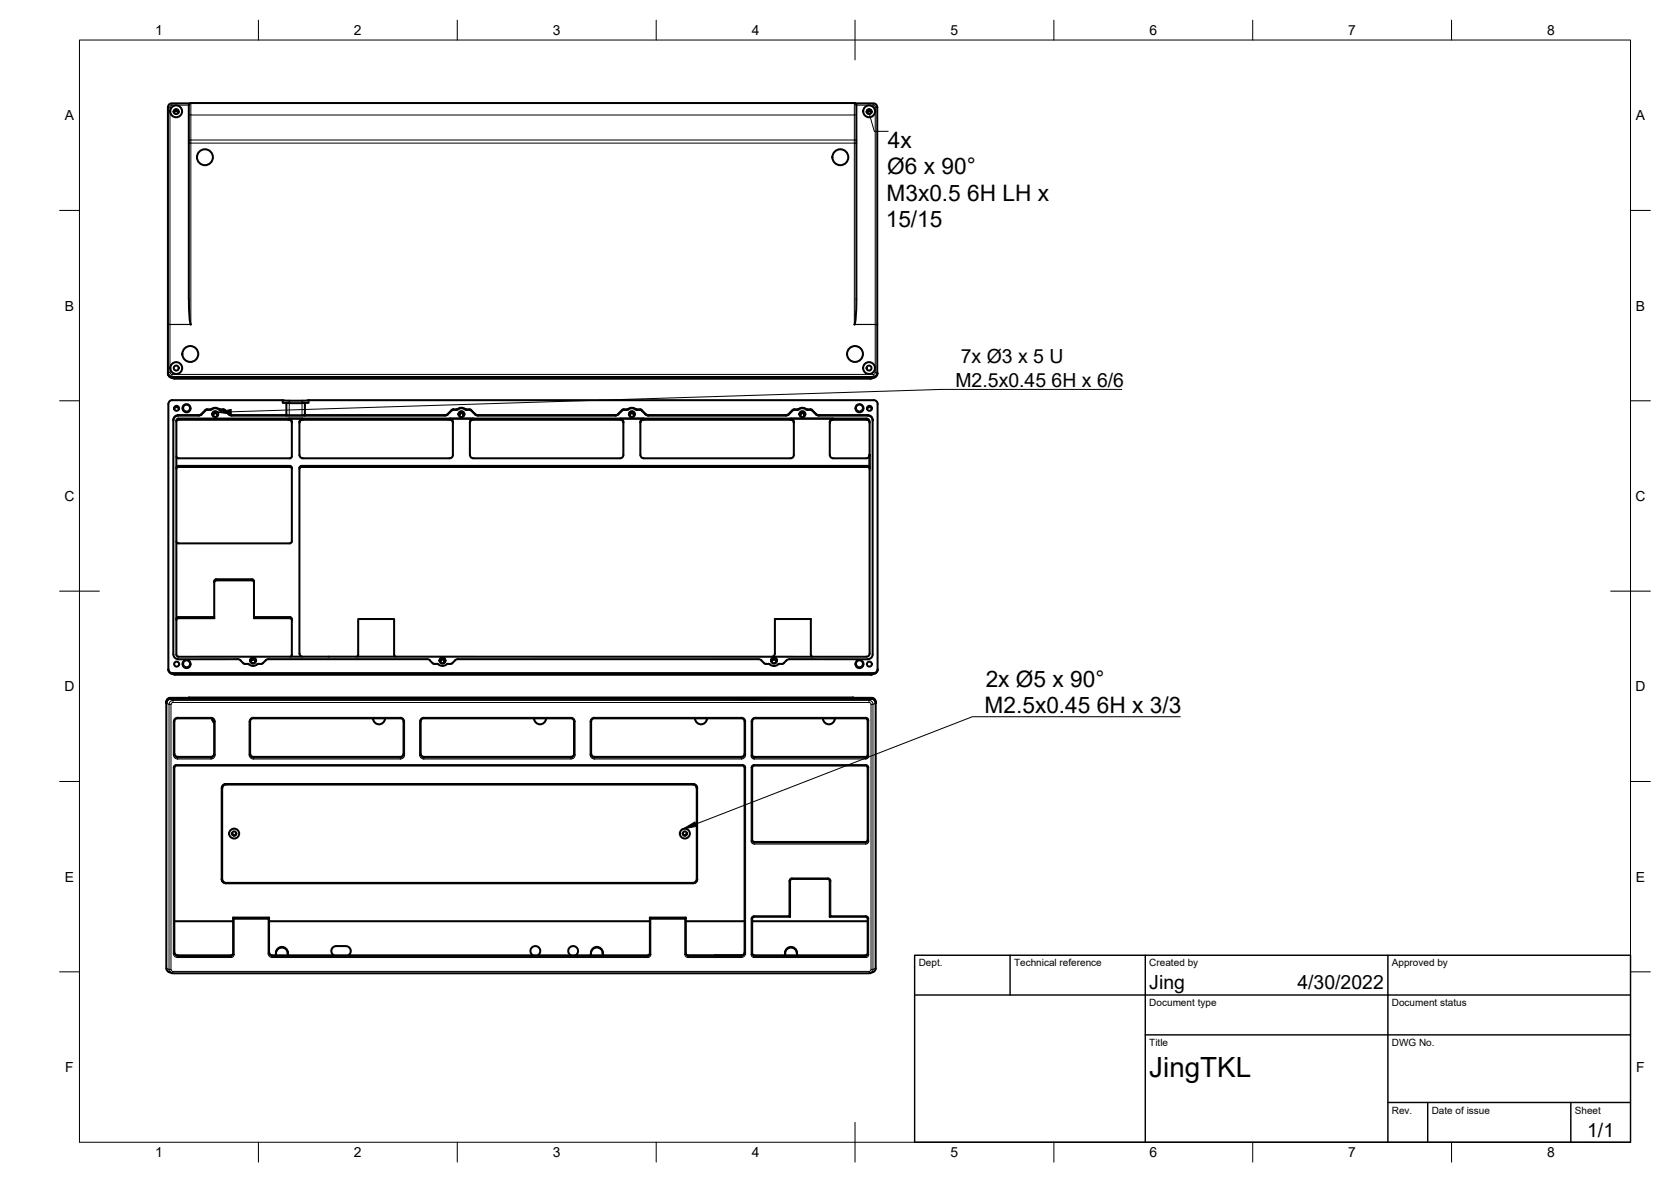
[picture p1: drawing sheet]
<svg xmlns="http://www.w3.org/2000/svg" width="420mm" height="297mm" viewBox="0 0 420 297" stroke-linecap="round" stroke-linejoin="round" font-family="sans-serif">
<!-- layer: Visible -->
<g fill="none" stroke="#000" stroke-width=".51">
<path d="M43.7 28.1a.62 .62 0 0 1 .6-.5 .62 .62 0 0 1 .6 .5M43.7 28.3l.6-.4 .6 .4M47.5 26.4v48.8M47.7 26h-4.6l-.6 .3-.3 .6 .1 67.3a1.48 1.48 0 0 0 1.2 .9M48 25.9h166.8M48 25.9l-.3 .1-.2 .4M214.8 25.9a1.08 1.08 0 0 1 .5 1.4v47.9a21.5 21.5 0 0 1-.5 6.4M215.1 26h4.6l.6 .3 .3 .6v67.3a1.47 1.47 0 0 1-1.3 .9M217.9 28.1a.62 .62 0 0 1 .6-.5 .62 .62 0 0 1 .7 .5M218 28.3l.5-.4 .6 .4M47.5 75.2a23 23 0 0 0 .5 6.4M43.7 95.1h175.4"/>
<path d="M220.6 93.7a1.01 1.01 0 0 1-1 1h-176.4a1.01 1.01 0 0 1-1-1M43.8 102.8a.62 .62 0 0 1 .6-.5 .62 .62 0 0 1 .6 .5M44.3 114.7l.3 .4 .2 .1h28.1M44.3 106l.2-.4 .2-.1h28l.6 .3 .1 .5M44.3 117.8l.2-.3 .2-.1h28.3l.4 .4M45.9 102.6l.3-.7 .6-.3 .8 .3 .3 .7M45.9 102.6a1.01 1.01 0 0 0 1 1 1.01 1.01 0 0 0 1-1M52 102.9h.9M52 103h.9M52.1 102.9l-1.9 1.4h-5.4a1.25 1.25 0 0 0-1.2 1.3v58.8a1.25 1.25 0 0 0 1.2 1.3M52.1 103l-1.9 1.4h-5.4a1.25 1.25 0 0 0-1.2 1.3M52.9 102.9a2.02 2.02 0 0 1 2.4 0h.8"/>
<path d="M52.9 103a2.02 2.02 0 0 1 2.4 0M53.4 104.2a.75 .75 0 0 1 .7-.7 .75 .75 0 0 1 .8 .7M53.6 104.3a.52 .52 0 0 1 .5-.5 .52 .52 0 0 1 .5 .5M55.3 103h.8M56.1 102.9l.5 .1 1.1 1.2 .5 .1M56.1 103l.3 .1 1.3 1.2 .5 .1M71.1 100.6l-27.8-.1a1.01 1.01 0 0 0-1 1.1v66.7l.2 .6 .5 .3M71.1 100.6v.6h.9v3.1h-13.8M71.1 100.6l4.8 .1 1.7-.1M72 101.2l.7 .1M72 104.3l.7 .1M72.7 101.3h3.2"/>
<path d="M72.7 104.4h3.2M72.9 117.1h-28.1h-.2l-.3 .5M72.9 117.1h.2l.3 .5M73.4 117.6v18.4l-.3 .5h-.2M75.3 117.6v46.6l.2 .6 .4 .2M75.3 106.3l.1-.5 .5-.3h37.3l.5 .3 .2 .5M75.3 117.8l.4-.4h142.5l.3 .1 .2 .3M76.7 101.2l-.7 .1M76.7 104.3l-.7 .1M77.6 100.6l142.1-.1a1.01 1.01 0 0 1 1 1.1M77.6 100.6v.6h-.9v3.1h35.2l.5-.1 1.3-1.3h.3M114 102.9h.8"/>
<path d="M114 103h.8M114 103l-.4 .2-1.2 1.1-.5 .1h-53.7M114.8 102.9a2.02 2.02 0 0 1 2.4 0h.8M114.8 103a2.02 2.02 0 0 1 2.4 0M115.3 104.2a.75 .75 0 0 1 .7-.7 .75 .75 0 0 1 .8 .7M115.5 104.3a.52 .52 0 0 1 .5-.5 .52 .52 0 0 1 .5 .5M117.2 103h.8M118.1 102.9l.4 .1 1.2 1.2 .5 .1h34.5l.6-.1 1.2-1.3h.3M118.1 103l.2 .1 1.4 1.2 .4 .1h34.7l.5-.1 1.1-1.1 .4-.2M118.2 106.3l.1-.5 .5-.3h37.3l.4 .3 .2 .5M119 105.2h-5.9a.79 .79 0 0 1 .8 .8v8.4a.79 .79 0 0 1-.8 .8h-37a.83 .83 0 0 1-.8-.8v-8.4a.83 .83 0 0 1 .8-.8h-3.5a.79 .79 0 0 1 .8 .8v8.7l-.3 .4-.2 .1M119 105.2a.83 .83 0 0 0-.8 .8v8.4a.79 .79 0 0 0 .8 .8"/>
<path d="M156.8 102.9h.9a2.02 2.02 0 0 1 2.4 0h.8M156.8 103h.9M157.7 103a2.02 2.02 0 0 1 2.4 0M158.1 104.2a.75 .75 0 0 1 .8-.7 .75 .75 0 0 1 .7 .7M158.4 104.3a.52 .52 0 0 1 .5-.5 .52 .52 0 0 1 .5 .5M160.1 103h.8M160.9 102.9l.5 .1 1.1 1.2 .5 .1h34.6l.5-.1 1.2-1.2M160.9 103l.3 .1 1.3 1.2 .5 .1h34.6l.5-.1 1.2-1.1M161 106.3l.2-.5 .5-.3h37.2l.5 .3 .2 .5M161 106v8.4M161 114.4a.83 .83 0 0 0 .8 .8h37a.79 .79 0 0 0 .8-.8v-8.4a.79 .79 0 0 0-.8-.8h10.7a.83 .83 0 0 0-.9 .8l.1 8.4a.83 .83 0 0 0 .7 .8h8.5a.79 .79 0 0 0 .8-.8v3.2M161 106a.79 .79 0 0 1 .8-.8h-5.9a.79 .79 0 0 1 .8 .8v8.4a.79 .79 0 0 1-.8 .8h-36.9"/>
<path d="M199.7 102.9h.8a2.02 2.02 0 0 1 2.5 0h.8M199.7 103h.8M199.7 102.9l-.4 .1M199.7 103l-.4 .2M200.5 103a2.02 2.02 0 0 1 2.5 0M201 104.2a.75 .75 0 0 1 .8-.7 .75 .75 0 0 1 .7 .7M201.2 104.3a.52 .52 0 0 1 .6-.5 .52 .52 0 0 1 .5 .5M202.9 103h.9M203.8 102.9l.4 .1M203.8 103l.4 .2M204.2 103l1.2 1.2 .5 .1h12.3a1.25 1.25 0 0 1 1.2 1.3M204.2 103.2l1.2 1.1 .5 .1h12.3a1.25 1.25 0 0 1 1.2 1.3"/>
<path d="M208.6 106.3l.2-.5 .5-.3h8.7l.5 .3 .2 .5M215.1 102.6l.2-.7 .7-.3 .8 .2 .3 .8M215.1 102.6a1.01 1.01 0 0 0 1 1 1.01 1.01 0 0 0 1-1M218 102.8a.62 .62 0 0 1 .6-.5 .62 .62 0 0 1 .6 .5M218.7 117.6l-.3-.5h-.2h-142.4h-.2l-.3 .5M219.4 105.6v58.8M220.7 101.6v66.7M44.3 136l.3 .5h.2l28.1 .1M53.9 155.3h-9.2l-.4 .5M53.9 146.4l.4-.6h9.2l.4 .6M53.9 155.1v.2M53.9 155.3h.1"/>
<path d="M63.9 155.3h9.1l.4 .5M63.9 155.1v.2M63.9 155.3h.1M72.9 155.1h-9v-9l-.3-.5h-9.2l-.5 .2v.3v9h-9.1h-.2l-.3 .5M72.9 155.1h.2l.3 .5v9l-.4 .4M42.8 175.6a1.01 1.01 0 0 0-1 1M43 169.3l.6 .2M43.8 169.5h175.4M44.8 165.7l15-.1 .5 .2 1.3 1a1.41 1.41 0 0 1 1.4 .4 2.2 2.2 0 0 0 2-.4h1l1-1 .5-.1 39.9-.1 .7 .3M44.8 165h173.1M46.2 166.1l.9-.3 .4 .3 .3 .3a1.02 1.02 0 0 1-.8 1.5 1.02 1.02 0 0 1-1.1-1.3zM47.3 175.4h167.4"/>
<path d="M47.6 175.4h-4.9l-.6 .3-.3 .6 .1 67.3a1.72 1.72 0 0 0 1.3 .9h175.7a1.33 1.33 0 0 0 1.3-1.2v-67l-.3-.6-.6-.3h-4.9M62.9 166.1a.75 .75 0 0 1 .7-.7 .75 .75 0 0 1 .8 .7M63.1 166.2a.52 .52 0 0 1 .5-.5 .52 .52 0 0 1 .6 .5M99.5 165l-.4-.5v-8.9h-9v9l-.4 .4M108.1 166l1.1 .8a1.37 1.37 0 0 1 1.4 .4 2.14 2.14 0 0 0 2-.4M110.5 166.1a.75 .75 0 0 1 .8-.7 .75 .75 0 0 1 .7 .7M110.7 166.2a.52 .52 0 0 1 .6-.5 .52 .52 0 0 1 .5 .5M115.1 165.7h75.6l.8 .3M115.1 165.6a1.81 1.81 0 0 0-1.4 1.1l-1.1 .1M184.9 175.6h-142.1h142.1M191.4 175.6h27.8h-27.8M191.4 175.6l-4.8-.2-1.6 .2"/>
<path d="M191.4 175.6l-4.8 .1-1.6-.1M191.4 166l1.2 .8a1.35 1.35 0 0 1 1.4 .4 2.06 2.06 0 0 0 2-.4M193.9 166.1a.75 .75 0 0 1 .7-.7 .75 .75 0 0 1 .8 .7M194.1 166.2a.52 .52 0 0 1 .5-.5 .52 .52 0 0 1 .5 .5M198.5 165.7h19.7M198.5 165.7a1.89 1.89 0 0 0-1.5 1l-1 .1M203.9 164.6v-9h-9.1v8.6l-.1 .5-.5 .3M203.9 164.5l.4 .5M215.3 166.2l.9-.4 .5 .2 .3 .4a1.01 1.01 0 0 1-.8 1.5 1.01 1.01 0 0 1-1.1-1.3zM218.7 164.2v-58.2a.79 .79 0 0 0-.9-.8l-173.2 .1-.3 .4v58.8l.2 .4 .3 .1M218.7 164.2l-.3 .6-.5 .2M219.2 175.6a1.01 1.01 0 0 1 1 1"/>
<path d="M219.4 164.4a1.25 1.25 0 0 1-1.2 1.3M220 169.3l-.6 .2M220.7 168.1a1.01 1.01 0 0 1-1 1h-176.4a1.01 1.01 0 0 1-1-1M220.7 168.3l-.2 .6-.5 .3M43.8 189.7v-8.5l.2-.4 .5-.3h8.7l.4 .2 .2 .6v8.4M53.3 180.6l.2 .7 .4 .4M53.8 189.4a.83 .83 0 0 1-.8 .8h-8.3a.79 .79 0 0 1-.8-.8M55.8 198v23a1.01 1.01 0 0 0 1 1h117.5a1.01 1.01 0 0 0 1-1M55.8 198a1.01 1.01 0 0 1 1-1h117.5a1.01 1.01 0 0 1 1 1M56.9 197.1h117.3a1.01 1.01 0 0 1 1 1v22.8a1.01 1.01 0 0 1-1 1M56.9 197.1h117.3a1.01 1.01 0 0 1 1 1M56.9 197.1a1.01 1.01 0 0 0-1 1"/>
<path d="M56.9 197.1a1.01 1.01 0 0 0-1 1v22.8a1.01 1.01 0 0 0 1 1M62.9 189.7v-8.5l.2-.4 .4-.3h37.3l.4 .2 .3 .5v8.5M62.9 189.4a.79 .79 0 0 0 .8 .8h37M93.8 180.5v.3M96.8 180.5a1.48 1.48 0 0 1-1.4 1.5 1.48 1.48 0 0 1-1.6-1.2M101.5 189.4a.79 .79 0 0 1-.8 .8M105.8 189.7v-8.5l.1-.4 .5-.3h37.3l.4 .2 .2 .5v8.5M134.3 180.5a1.48 1.48 0 0 0 1.5 1.5 1.48 1.48 0 0 0 1.5-1.5M144.4 189.4a.83 .83 0 0 1-.8 .8h-37a.79 .79 0 0 1-.8-.8M148.6 189.7v-8.5l.3-.5 .4-.2h37.3l.4 .3 .2 .4v8.5M174.8 180.5v.3M174.8 180.8a1.49 1.49 0 0 0 1.5 1.2 1.49 1.49 0 0 0 1.4-1.2"/>
<path d="M175.3 198v23M177.7 180.5v.3M187.2 189.4a.83 .83 0 0 1-.8 .8h-37a.79 .79 0 0 1-.7-.8M189.1 190v-8.8l.2-.4 .5-.3h28l.4 .4v9.1M189.1 189.7l.1 .3 .4 .2M206.9 180.5a1.48 1.48 0 0 0 1.5 1.5 1.48 1.48 0 0 0 1.5-1.5M218.2 189.7l-.3 .4-.2 .1h-28.1M58.4 209.4a.52 .52 0 0 0 .5 .6 .52 .52 0 0 0 .5-.6M58.4 209.4a.52 .52 0 0 0 .5 .5 .52 .52 0 0 0 .5-.5M171.7 209.4a.52 .52 0 0 0 .5 .6 .52 .52 0 0 0 .5-.6M171.7 209.4a.52 .52 0 0 0 .5 .5 .52 .52 0 0 0 .5-.5M189.1 211.4v-18.6l.4-.4h28.4l.3 .4v18.6"/>
<path d="M189.1 211.1l.1 .2 .4 .3M218.2 211.1l-.1 .2-.4 .3h-28.1M43.8 239.3l.3 .5 .5 .3h13.7M43.8 231.5h14.8M58.6 239.6l-.1 .2-.4 .3M58.6 230.8l.3 .1M58.9 230.9h8.5M67.6 239.6v-9h-9v9.3M67.6 231.5h95.8M67.7 230.8l-.3 .1M67.7 239.3l.2 .5 .6 .3M69.4 239.7a1.49 1.49 0 0 1 1.5-1.7 1.49 1.49 0 0 1 1.4 1.7"/>
<path d="M69.4 239.4a1.49 1.49 0 0 1 1.5-1.3 1.49 1.49 0 0 1 1.5 1.3M69.4 239.6l-.1 .5M69.4 239.5l-.2 .6M72.4 239.6l.1 .5M72.4 239.5l.1 .6M148.6 239.5l-.2 .6M148.6 239.6l-.1 .5M148.6 239.7a1.49 1.49 0 0 1 1.5-1.7 1.49 1.49 0 0 1 1.5 1.7M148.6 239.4a1.49 1.49 0 0 1 1.5-1.3 1.49 1.49 0 0 1 1.5 1.3M151.6 239.6v.5M151.6 239.5l.1 .6M163.4 239.6l-.1 .2-.4 .3"/>
<path d="M163.4 230.8l.3 .1M163.6 230.9h8.6M172.4 230.8l-.2 .1M172.4 239.8v-9.2h-9v9.3M172.4 231.5h14.8M172.5 239.6l.1 .3 .4 .2M175.3 220.9a1.01 1.01 0 0 1-1 1h-117.6a1.01 1.01 0 0 1-.9-1M187.2 239.6v-46.8l-.4-.4h-142.6l-.4 .4v46.8M187.2 239.3a.79 .79 0 0 1-.8 .8h-13.6M189.1 239.6l.1 .2 .4 .3M189.1 231.5h29.1M197.4 239.3v.4"/>
<path d="M197.4 239.4a1.49 1.49 0 0 1 1.5-1.3 1.49 1.49 0 0 1 1.5 1.3M197.4 239.2a1.49 1.49 0 0 1 1.7-1.2 1.49 1.49 0 0 1 1.3 1.7M197.4 239.5l-.1 .6M197.4 239.6l-.1 .5M198.4 230.1l.3 .3M198.6 230.4l-9.3 .1-.2 .3v9.1M198.6 230.4v-9.1l.5-.4 9.4 .1 .1 .3v9.1M200.4 239.6l.1 .5M200.4 239.5l.2 .6M208.6 230.4l9.4 .1 .2 .3v9.1M208.9 230.1l-.2 .3M218.2 239.6l-.2 .3-.3 .2h-28.2"/>
<path d="M42.7 244.2h.1M68.3 240.1h94.7M83.9 240.1a1.24 1.24 0 0 1-.5-1.4 1.24 1.24 0 0 1 1.1-.9h2.5l.7 .2 .3 .3 .2 .7-.2 .7-.4 .4M135.2 240.1a1.24 1.24 0 0 0 .4-1.9 1.24 1.24 0 0 0-1.9 0 1.24 1.24 0 0 0 .3 1.9M144.7 240.1a1.24 1.24 0 0 0 .4-1.9 1.24 1.24 0 0 0-1.9 0 1.24 1.24 0 0 0 .3 1.9M179.8 240.1h6.8M219.3 244.2h.1"/>
<circle cx="44.3" cy="28" r=".62"/>
<circle cx="44.3" cy="28" r="1.49"/>
<circle cx="51.5" cy="39.5" r="2"/>
<circle cx="211.3" cy="39.5" r="2"/>
<circle cx="218.5" cy="28" r=".62"/>
<circle cx="218.5" cy="28" r="1.49"/>
<circle cx="44.3" cy="92.5" r=".62"/>
<circle cx="44.3" cy="92.5" r="1.49"/>
<circle cx="47.8" cy="89" r="2"/>
<circle cx="215" cy="89" r="2"/>
<circle cx="218.5" cy="92.5" r=".62"/>
<circle cx="218.5" cy="92.5" r="1.49"/>
<circle cx="44.4" cy="102.6" r=".62"/>
<circle cx="54.1" cy="104.1" r=".75"/>
<circle cx="54.1" cy="104.3" r=".52"/>
<circle cx="116" cy="104.3" r=".52"/>
<circle cx="116" cy="104.1" r=".75"/>
<circle cx="158.9" cy="104.3" r=".52"/>
<circle cx="158.9" cy="104.1" r=".75"/>
<circle cx="201.8" cy="104.3" r=".52"/>
<circle cx="201.8" cy="104.1" r=".75"/>
<circle cx="218.6" cy="102.6" r=".62"/>
<circle cx="44.4" cy="166.9" r=".62"/>
<circle cx="63.6" cy="166.2" r=".52"/>
<circle cx="63.6" cy="166" r=".75"/>
<circle cx="111.3" cy="166.2" r=".52"/>
<circle cx="111.3" cy="166" r=".75"/>
<circle cx="194.6" cy="166.2" r=".52"/>
<circle cx="194.6" cy="166" r=".75"/>
<circle cx="218.6" cy="166.9" r=".62"/>
<circle cx="58.9" cy="209.5" r="1.25"/>
<circle cx="58.9" cy="209.4" r=".52"/>
<circle cx="172.2" cy="209.5" r="1.25"/>
<circle cx="172.2" cy="209.4" r=".52"/>
</g>
<!-- layer: Visible Narrow -->
<g fill="none" stroke="#000" stroke-width=".25">
<path d="M42.7 26.9v66.7M42.7 26.9l-.5 .1M43.2 26v.4M43.2 26.4h4.3M43.2 26.4l-.2 .1-.3 .4M48 35.2v.8h-.5M48 25.9v3h166.8v-3M48 35.2h166.8M48 28.9v6.3M48 35.2h-.5M48 28.9h-.5M214.8 28.9v52.7h5.3l-5.2-.1"/>
<path d="M214.8 35.2h.5M214.8 28.9h.5M215.3 36h-167.3v45.6l-5.3-.1M219.6 26v.4h-4.3M219.6 26.4l.4 .3 .1 .2M220.1 26.9v54.6l.5 .1M220.1 26.9l.5 .1M42.2 81.6h.5M42.2 93.9a1.01 1.01 0 0 0 1 1M42.7 93.6l.1 .2 .4 .3M42.7 93.6h-.4a.89 .89 0 0 0 .9 1v.3M42.7 81.5h5.2"/>
<path d="M42.7 81.5l-.5 .1M42.9 94.8l.3 .1M43.6 95.1h.3M219.3 95.1h.1M219.3 95.1h-.4M219.6 94.1v.5M219.6 94.1h-176.4v.5h176.4M219.6 94.6v.3l-.7 .3h-175l-.7-.3M220.1 93.6h.4a.85 .85 0 0 1-.9 1M220.1 93.6l-.3 .4-.2 .1M220.6 81.6h-.5v12M220.6 93.9a1.01 1.01 0 0 1-1 1l.3-.1"/>
<path d="M44.8 105.2v.3h27.8v-.3M44.8 117.1v.3h28.1v-.3M44.8 104.3v.1M44.8 117.3l-.4 .3-.1 .2M44.8 105.5l-.4 .2-.1 .3M45.9 102.5a1.01 1.01 0 0 0 1 1.1 1.01 1.01 0 0 0 1-1.1M50 104.3v.1M50.7 104v.1M51.6 103v.2M52 102.9v.1M52.9 102.9v.1M53.2 102.8v.1"/>
<path d="M55 102.8v.1M55.3 102.9v.1M56.1 102.9v.1M56.6 103v.2M57.5 104v.1M58.2 104.3v.1M72.6 105.5a.79 .79 0 0 1 .8 .8M72.7 100.7v3.7M72.9 117.3l.2 .1 .3 .4M75.8 117.1v.3h142.4v-.3M75.8 117.3l-.4 .3-.1 .2M75.9 100.7v3.7"/>
<path d="M76.1 105.2v.3h37v-.3M76.1 105.5a.79 .79 0 0 0-.8 .8M111.9 104.3v.1M112.6 104v.1M113.1 105.5a.79 .79 0 0 1 .8 .8M113.6 103v.2M114 102.9v.1M114.8 102.9v.1M115.1 102.8v.1M116.9 102.8v.1M117.2 102.9v.1M118 102.9v.1"/>
<path d="M118.5 103v.2M119 105.2v.3h36.9v-.3M119 105.5a.79 .79 0 0 0-.8 .8M119.4 104v.1M120.1 104.3v.1M154.7 104.3v.1M155.4 104v.1M155.9 105.5a.79 .79 0 0 1 .8 .8M156.4 103v.2M156.8 102.9v.1M157.7 102.9v.1M158 102.8v.1"/>
<path d="M159.8 102.8v.1M160.1 102.9v.1M160.9 102.9v.1M161.3 103v.2M161.8 105.2v.3h37v-.3M161.8 105.5a.79 .79 0 0 0-.8 .8M162.3 104v.1M163 104.3v.1M197.6 104.3v.1M198.3 104v.1M198.8 105.5a.79 .79 0 0 1 .8 .8M199.3 103v.2"/>
<path d="M199.7 102.9v.1M200.5 102.9v.1M200.8 102.8v.1M202.6 102.8v.1M202.9 102.9v.1M203.8 102.9v.1M204.2 103v.2M205.2 104v.1M205.9 104.3v.1M209.4 105.2v.3h8.4M209.5 105.5a.79 .79 0 0 0-.8 .8M215.1 102.5a1.01 1.01 0 0 0 1 1.1 1.01 1.01 0 0 0 1-1.1"/>
<path d="M217.8 105.2v.3M217.9 105.5a.79 .79 0 0 1 .8 .8M218.2 104.3v.1M218.2 117.3l.4 .3 .1 .2M44.8 155.1v.2h9.1M44.8 155.3l-.4 .3-.1 .2M54.4 145.6v.2h9v-.2M54.4 145.8l-.3 .1-.2 .4M63.4 145.8l.2 .1 .3 .4M72.9 155.1v.2h-9M72.9 155.3l.2 .1 .3 .4M41.8 176.8v66.6"/>
<path d="M41.8 176.8l.7 .2M42.3 168.3a1.01 1.01 0 0 0 1 1M42.5 177v66.6M42.5 177h.5M42.8 175.4h176.4M42.8 175.4v.4M42.8 175.8l.7 .2M42.8 175.7a1.01 1.01 0 0 0-1 1.1M42.8 175.7a.95 .95 0 0 0-1 1.1M42.8 175.4a1.01 1.01 0 0 0-1 1M43 177v66.6l.1 .3 .4 .2M43 169.2l.3 .1"/>
<path d="M43.3 169.1v.2M43.3 169.3l.7 .3M43.5 176v.5M43.5 176h175v.5M43.5 176.5h175M43.5 176.5l-.3 .1-.2 .4M43.5 176a1.02 1.02 0 0 0-1 1M43.7 169.5h.3M44 169.6h175M45.9 166.8a1.01 1.01 0 0 0 1 1 1.01 1.01 0 0 0 1-1M47.6 175.3h.1M47.6 175.3l-.3 .1"/>
<path d="M186.6 175.5v.2M189.8 175.5v.2M214.4 175.3h.1M214.4 175.3l.3 .1M215.1 166.8a1.01 1.01 0 0 0 1 1 1.01 1.01 0 0 0 1-1M218.5 176.5l.3 .1 .2 .4M219 177v66.6l-.2 .5h-.3M219.2 175.4v.4l-.7 .2a1.02 1.02 0 0 1 1 1M219.2 175.4a1.01 1.01 0 0 1 1 1M219.2 175.7a1.01 1.01 0 0 1 1 1M219.4 169.5h.1M219.4 169.5h-.4"/>
<path d="M219.5 177l.7-.2v66.6l-.7 .2M219.5 177v66.6M219.5 177h-.5M219.7 169.1v.2l-.7 .3M220.2 176.7v.1M220.7 168.3a1.01 1.01 0 0 1-1 1l.3-.1M43.6 181.3v8.4h.2M43.6 189.7a1.05 1.05 0 0 0 1.1 1M43.8 192.9h-.2M43.8 181.3h-.2M43.9 189.7a.79 .79 0 0 0 .8 .8l-.1 .2M44.3 192.2v.2"/>
<path d="M44.3 192.2h142.4M44.3 192.1a.75 .75 0 0 0-.7 .8v46.7M44.6 190.2v.3h8.4v-.3M44.6 180.3v.2M44.6 190.7h8.4M44.6 180.3h8.4M44.7 180.3a1.05 1.05 0 0 0-1.1 1M53 180.3v.2M53.1 180.3a1.05 1.05 0 0 1 1 1h-.3M53.1 190.5a.93 .93 0 0 0 .8-.8h.2a.84 .84 0 0 1-1.1 .9zM54.1 181.3v8.4M56.9 197.1h.1"/>
<path d="M62.6 181.3v8.4M62.9 189.7h-.2a1.05 1.05 0 0 0 1 1M62.9 189.7a.79 .79 0 0 0 .8 .8v.2M63.7 190.2v.3h37M63.7 180.3h37v.2M63.7 180.3v.2M63.7 180.3a1.05 1.05 0 0 0-1 1h.2M100.7 190.5v.2h-37M100.7 190.2v.3M100.7 180.3a1.05 1.05 0 0 1 1 1h-.2M101.5 189.7a.79 .79 0 0 1-.8 .8M101.5 189.7h.2"/>
<path d="M101.7 189.7a1.05 1.05 0 0 1-1 1M101.7 181.3v8.4M105.5 181.3v8.4M105.5 189.7a1.05 1.05 0 0 0 1.1 1M105.5 189.7h.3a.79 .79 0 0 0 .8 .8v.2M106.6 190.2v.3h37v-.3M106.6 180.3v.2M106.6 190.7h37M106.6 180.3h37M106.6 180.3a1.05 1.05 0 0 0-1.1 1h.3M143.6 180.3v.2M143.6 180.3a1.05 1.05 0 0 1 1 1"/>
<path d="M144.4 181.3h.2M144.6 181.3v8.4h-.2a.91 .91 0 0 1-.8 .8v.2M144.6 189.7a1.05 1.05 0 0 1-1 1M148.4 181.3v8.4M148.6 189.7h-.2a1.05 1.05 0 0 0 1 1M148.7 189.7a.79 .79 0 0 0 .7 .8v.2M149.4 190.2v.3h37M149.4 180.3v.2M149.4 190.7h37M149.4 180.3h37M149.4 180.3a1.05 1.05 0 0 0-1 1h.2M174.2 197.1h.1"/>
<path d="M186.4 190.5v.2M186.4 180.3v.2M186.4 190.2v.3M186.4 180.3a1.05 1.05 0 0 1 1.1 1M186.7 192.2v.2M186.7 192.1a.75 .75 0 0 1 .8 .8v46.7a1.05 1.05 0 0 1-1.1 1M187.2 189.7a.79 .79 0 0 1-.8 .8M187.2 189.7h.3M187.2 181.3h.3M187.2 192.9h.3M187.5 181.3v8.4a1.05 1.05 0 0 1-1.1 1M188.9 181.3v8.7"/>
<path d="M189.1 192.9h-.2M189.6 190.2v.3h28.1v-.3M189.6 190.5v.2h28.1M189.6 190.5l-.4-.3-.1-.2h-.2a.75 .75 0 0 0 .7 .7M189.6 192.1a.75 .75 0 0 0-.7 .8v18.5M189.9 180.3a1.05 1.05 0 0 0-1 1h.2M217.7 180.3v.2M217.7 180.3h-27.8v.2M217.7 192.2v.2M217.7 192.2h-28.1v.2M217.7 180.3a.75 .75 0 0 1 .7 .7v9M217.7 192.1a.75 .75 0 0 1 .7 .8v18.5"/>
<path d="M218.2 190h.2a.58 .58 0 0 1-.7 .6zM218.2 181h.2M218.2 192.9h.2M189.6 211.6v.3h28.1v-.3M189.6 211.9v.2h28.1M189.6 211.8l-.4-.2-.1-.3-.2 .1a.75 .75 0 0 0 .7 .7M218.2 211.3l.2 .1a.58 .58 0 0 1-.7 .6zM56.7 221.9v.1M58.6 239.9l-.2 .4-.3 .1M58.6 239.9h.3M58.9 230.9v9a.75 .75 0 0 1-.8 .7M67.4 239.6l.3 .7 .8 .3"/>
<path d="M67.4 230.9v8.7M67.4 239.6h.3l.2 .5 .6 .3M163.6 230.9l.1 9h-.3l-.2 .4-.3 .1v.2h-94.4M163.7 239.9a.75 .75 0 0 1-.8 .7M172.2 230.9v8.9h.2M172.2 239.9l.2 .5 .6 .2M172.5 239.8l.1 .4 .4 .1M174.3 221.9v.1M187.2 239.5a.79 .79 0 0 1-.8 .8M187.2 239.5l.3 .1M188.9 230.9v9M188.9 239.9h.2l.3 .4 .2 .1v.2a.75 .75 0 0 1-.7-.7z"/>
<path d="M189.1 230.9h-.2M189.6 230.1a.75 .75 0 0 0-.7 .8M198.4 221.4v8.8h-8.8v.2M198.6 221.4h-.2M199.1 220.6h9.1v.3M199.1 220.6v.3M199.1 220.6a.75 .75 0 0 0-.7 .8M208.2 220.6a.75 .75 0 0 1 .7 .8M208.7 221.4h.2M208.9 221.4v8.8h8.8M217.7 230.2v.2M217.7 230.1a.75 .75 0 0 1 .7 .8"/>
<path d="M218.2 230.9h.2M218.4 230.9v9M218.4 239.9h-.2l-.2 .3-.3 .2v.2M218.4 239.9l-.2 .5-.5 .2M41.8 243.3h.1M41.8 243.3l.2 .6 .5 .4M41.8 243.4l.7 .2M42.5 243.6l.2 .6 .5 .3M42.5 243.6h.5M43.1 244.5h.1M43.5 244.1v.5M43.5 244.1h175"/>
<path d="M44.6 240.6h13.5M44.6 240.1v.3M44.6 240.4h13.5M44.6 240.4v.2M44.6 240.4l-.5-.3-.3-.5h-.2l.3 .7 .7 .3M58.1 240.1v.3M58.1 240.4v.2M68.5 240.1v.3M68.5 240.4v.2M162.9 240.1v.3h-94.4M173 240.1v.3h13.4M173 240.4v.2h13.4"/>
<path d="M179.8 240.1h.1M186.4 240.1v.3M186.4 240.4v.2M189.6 240.6h28.1M217.7 240.1v.3h-28.1v-.3M218.5 244.1v.5M219.5 243.6h-.5M219.5 243.6l-.2 .6-.4 .3M220.2 243.3l-.2 .6-.5 .4M220.2 243.3h.1"/>
<circle cx="46.9" cy="102.5" r=".75"/>
<circle cx="216.1" cy="102.5" r=".75"/>
<circle cx="46.9" cy="166.8" r=".75"/>
<circle cx="216.1" cy="166.8" r=".75"/>
</g>
<g fill="#000" stroke="#000" stroke-width=".25">
<circle cx="43.9" cy="95.1" r=".11"/>
<circle cx="218.9" cy="95.1" r=".11"/>
<circle cx="44.8" cy="117.3" r=".11"/>
<circle cx="44.8" cy="105.5" r=".11"/>
<circle cx="72.6" cy="105.5" r=".11"/>
<circle cx="72.9" cy="117.3" r=".11"/>
<circle cx="75.8" cy="117.3" r=".11"/>
<circle cx="76.1" cy="105.5" r=".11"/>
<circle cx="113.1" cy="105.5" r=".11"/>
<circle cx="119" cy="105.5" r=".11"/>
<circle cx="155.9" cy="105.5" r=".11"/>
<circle cx="161.8" cy="105.5" r=".11"/>
<circle cx="198.8" cy="105.5" r=".11"/>
<circle cx="209.4" cy="105.5" r=".11"/>
<circle cx="217.8" cy="105.5" r=".11"/>
<circle cx="218.2" cy="117.3" r=".11"/>
<circle cx="44.8" cy="155.3" r=".11"/>
<circle cx="54.4" cy="145.8" r=".11"/>
<circle cx="63.3" cy="145.8" r=".11"/>
<circle cx="72.9" cy="155.3" r=".11"/>
<circle cx="42.8" cy="175.4" r=".11"/>
<circle cx="44" cy="169.5" r=".11"/>
<circle cx="219" cy="169.5" r=".11"/>
<circle cx="219.2" cy="175.4" r=".11"/>
</g>
<!-- layer: Visible -->
<g fill="#000" stroke="#000" stroke-width=".25">
<circle cx="72" cy="104.3" r=".24"/>
<circle cx="76.7" cy="104.3" r=".24"/>
<circle cx="218.6" cy="114.4" r=".24"/>
<circle cx="184.9" cy="175.6" r=".24"/>
<circle cx="191.4" cy="175.6" r=".24"/>
</g>
<!-- layer: Border -->
<g fill="none" stroke="#000" stroke-width=".25">
<path d="M20 10.1h390v276.9h-390zM65 5.1v5M115 5.1v5M165 5.1v5M215 5.1v10M265 5.1v5M315 5.1v5M365 5.1v5M15 52.9h5M410 52.9h5M15 100.7h5M410 100.7h5"/>
<path d="M15 148.6h10M405 148.6h10M15 196.4h5M410 196.4h5M15 244.2h5M410 244.2h5M65 287v5M115 287v5M165 287v5M215 282.1v9.9M265 287v5M315 287v5"/>
<path d="M365 287v5"/>
</g>
<!-- layer: TitleBlock -->
<path d="M230 240.1h180v46.9h-180zM230 250h180M254 240.1v9.9M288 240.1v46.9M349 240.1v46.9M288 260.1h122M349 277.1h61M359 277.1v9.9M395 277.1v9.9" fill="none" stroke="#000" stroke-width=".36"/>
<!-- layer: Annotations -->
<path d="M218.2 27.5l1.6 5.5h3.5M282 97.9h-45.3l-178.6 5.6M296.8 180.1h-52.3l-69.6 27" fill="none" stroke="#000" stroke-width=".25"/>
<path d="M54.6 103.6l3.5-.7v1.2zM171.7 208.4l3-1.8 .4 1.1z" fill="#000" stroke="#000" stroke-width=".25"/>
<text font-size="7" x="289" y="270.6">JingTKL</text>
<g font-size="5.7">
<text x="223.3" y="37.1">4x</text>
<text x="223.1" y="43.8">Ø6 x 90°</text>
<text x="222.9" y="50.5">M3x0.5 6H LH x</text>
<text x="222.7" y="57.2">15/15</text>
<text x="247.8" y="172.6">2x Ø5 x 90°</text>
<text x="247.6" y="179.3">M2.5x0.45 6H x 3/3</text>
</g>
<g font-size="4.9">
<text x="241.6" y="91.3">7x Ø3 x 5 U</text>
<text x="240.2" y="97.2">M2.5x0.45</text>
<text x="264.4" y="97.2">6H x 6/6</text>
<text x="289" y="248.5">Jing</text>
<text x="326.2" y="248.5">4/30/2022</text>
<text x="399.1" y="285.7">1/1</text>
</g>
<g font-size="3.5">
<text x="39" y="8.8">1</text>
<text x="89" y="8.8">2</text>
<text x="139" y="8.8">3</text>
<text x="189" y="8.8">4</text>
<text x="239" y="8.8">5</text>
<text x="289" y="8.8">6</text>
<text x="339" y="8.8">7</text>
<text x="389" y="8.8">8</text>
<text x="16.3" y="30.2">A</text>
<text x="411.3" y="30.2">A</text>
<text x="16.3" y="78">B</text>
<text x="411.3" y="78">B</text>
<text x="16.2" y="125.9">C</text>
<text x="411.2" y="125.9">C</text>
<text x="16.2" y="173.7">D</text>
<text x="411.2" y="173.7">D</text>
<text x="16.3" y="221.6">E</text>
<text x="411.3" y="221.6">E</text>
<text x="16.4" y="269.4">F</text>
<text x="411.4" y="269.4">F</text>
<text x="39" y="290.8">1</text>
<text x="89" y="290.8">2</text>
<text x="139" y="290.8">3</text>
<text x="189" y="290.8">4</text>
<text x="239" y="290.8">5</text>
<text x="289" y="290.8">6</text>
<text x="339" y="290.8">7</text>
<text x="389" y="290.8">8</text>
</g>
<g font-size="2.5">
<text x="231" y="242.9">Dept.</text>
<text x="255" y="242.9">Technical reference</text>
<text x="289" y="242.9">Created by</text>
<text x="350" y="242.9">Approved by</text>
<text x="289" y="252.8">Document type</text>
<text x="350" y="252.8">Document status</text>
<text x="289" y="262.9">Title</text>
<text x="350" y="262.9">DWG No.</text>
<text x="350" y="279.9">Rev.</text>
<text x="360" y="279.9">Date of issue</text>
<text x="396" y="279.9">Sheet</text>
</g>
</svg>
